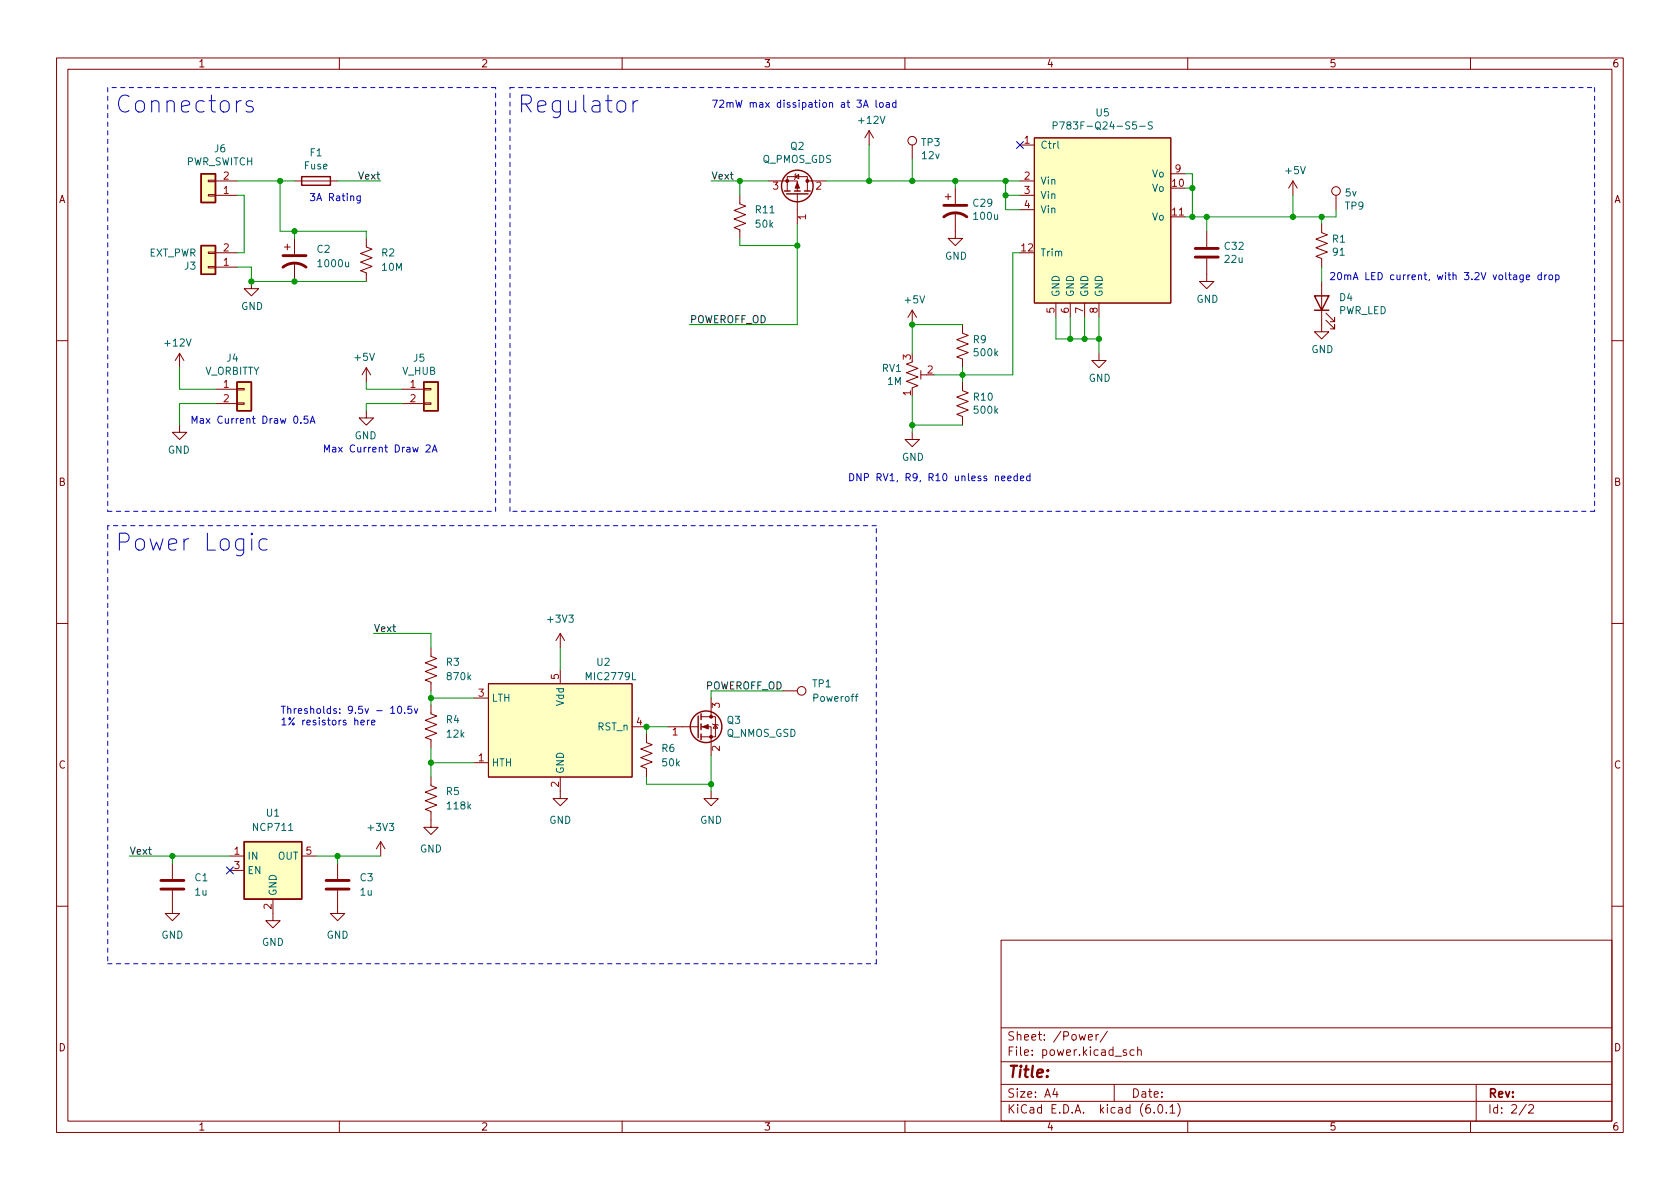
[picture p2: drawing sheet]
<svg xmlns="http://www.w3.org/2000/svg" width="297mm" height="210mm" viewBox="0 0 297 210" stroke-linecap="round" stroke-linejoin="round" font-family="sans-serif">
<g fill="none" stroke="#840000" stroke-width=".18">
<path d="M10 10.2h277v190.1h-277zM12 12.2h273v186.1h-273zM60 10.2v2M110 10.2v2M160 10.2v2M210 10.2v2M260 10.2v2M36.8 31.9h1.3v.2h-1.3zM36.8 34.4h1.3v.3h-1.3zM38.1 32h3.8M38.1 34.5h3.8M52.1 32h7.6"/>
<path d="M130.8 34.5v1.6l1 .3-2 .8 2 .8-2 .7 2 .8-2 .8 1 .3v1.6M135.9 32h5.1v1.8M139.2 33.8v-2.6h3.5v2.6M140.6 31.2l.6-.3v.7zM140.7 30.7l-.1 .2v.7l-.1 .1M141 34.3v5.3M142.7 32h3.3M153.7 23.1l-.8 1.3M153.7 23.1v2.5M153.7 23.1l.7 1.3M161.3 25.6v2.6M167.1 34.8h1"/>
<path d="M167.6 34.3v1M168.9 37.6v4.6h1.3l-1.3 1.2-1.3-1.2h1.3M168.9 33.3v2.8M180.3 32h2.6M180.3 34.5h2.6M180.3 25.6h2.6M180.3 37.1h2.6M182.9 24.4h24.1v29.2h-24.1zM207 38.3h2.5M207 30.7h2.5M228.6 32l-.8 1.3M228.6 32v2.5"/>
<path d="M228.6 32l.8 1.3M233.7 39.6v1.5l1 .4-2 .8 2 .7-2 .8 2 .8-2 .7 1 .4v1.5M236.2 34.5v2.6M36.8 44.6h1.3v.2h-1.3zM36.8 47.1h1.3v.3h-1.3zM38.1 47.2h3.8M38.1 44.7h3.8M44.4 49.8v1.2h1.3l-1.3 1.3-1.2-1.3h1.2M50.3 43.7h1M50.8 43.2v1M52.1 42.2v2.8M52.1 46.5v3.3"/>
<path d="M64.8 42.2v1.5l1 .4-2 .7 2 .8-2 .7 2 .8-2 .8 1 .4v1.5M161.3 54.9v2.5M161.3 54.9l-.8 1.2M161.3 54.9l.8 1.2M170.2 57.4v1.5l1 .4-2 .8 2 .7-2 .8 2 .8-2 .7 1 .4v1.5M186.7 53.6v2.5M189.2 53.6v2.5M191.8 53.6v2.5M194.3 53.6v2.5M213.4 45.7v4.1h1.2l-1.2 1.2-1.3-1.2h1.3M213.4 40.9v2.8M233.7 49.8v8.9h1.2l-1.2 1.2-1.3-1.2h1.3"/>
<path d="M234.4 56.6l1.6 1.6v-.8v.8h-.8M234.4 55.4l1.6 1.5v-.8v.8h-.8M10 60.2h2M31.7 75.2v1.2h-1.2l1.2 1.3 1.3-1.3h-1.3M31.7 62.5l.8 1.2M31.7 62.5v2.5M31.7 62.5l-.7 1.2M38.1 68.8h3.8M38.1 71.4h3.8M41.9 71.2h1.3v.3h-1.3zM41.9 68.7h1.3v.3h-1.3zM64.8 72.6v1.3h-1.3l1.3 1.3 1.2-1.3h-1.2"/>
<path d="M64.8 65v2.6M64.8 65l.7 1.3M64.8 65l-.8 1.3M71.1 68.8h3.8M71.1 71.4h3.8M74.9 71.2h1.3v.3h-1.3zM74.9 68.7h1.3v.3h-1.3zM161.3 76.4v1.3h1.3l-1.3 1.3-1.3-1.3h1.3M161.3 64l-1 .4 2 .7-2 .8 2 .8-2 .7 2 .8-1 .4v.2M162.8 65.5v1.6M162.8 66.3h1M170.2 67.6v1.5l1 .4-2 .7 2 .8-2 .7 2 .8-2 .8 1 .4v1.5"/>
<path d="M194.3 62.5v1.2h1.3l-1.3 1.3-1.3-1.3h1.3M285 60.2h2M10 110.2h2M76.2 114.5v1.6l1 .4-2 .7 2 .8-2 .7 2 .8-2 .8 1 .3v1.6M99.1 112v2.5M99.1 118.4v2.5M99.1 112l-.8 1.3M99.1 112l.7 1.3M285 110.2h2M76.2 124.7v1.5l1 .4-2 .8 2 .7-2 .8 2 .8-2 .7 1 .4v1.5M76.2 137.4v1.5l1 .4-2 .8 2 .7-2 .8 2 .8-2 .7 1 .4v2.8h1.3l-1.3 1.3-1.3-1.3h1.3M83.8 134.9h2.6"/>
<path d="M83.8 123.4h2.6M86.4 120.9h25.4v16.5h-25.4zM99.1 137.4v3.8h1.2l-1.2 1.3-1.3-1.3h1.3M111.8 128.5h2.5M114.3 129.8v1.5l1 .4-2 .8 2 .7-2 .8 2 .7-2 .8 1 .4v1.5M118.1 128.5h5.3M124 128.5h1.7v5.1M124 126.7h2.5v3.6h-2.5M125.7 139.9v1.3h1.3l-1.3 1.3-1.2-1.3h1.2M125.7 123.4v3.3M126 128l.1 .1h.8l.1 .2M126.5 128.1l.4 .7h-.8z"/>
<path d="M138.4 122.2h2.6M30.5 157.5v4h1.2l-1.2 1.3-1.3-1.3h1.3M30.5 152.6v2.8M40.6 151.4h2.6M40.6 153.9h2.6M48.3 159v3.8h1.2l-1.2 1.3-1.3-1.3h1.3M53.3 151.4h2.6M59.7 157.5v4h1.3l-1.3 1.3-1.3-1.3h1.3M59.7 152.6v2.8M67.3 148.8l-.8 1.3M67.3 148.8v2.6M67.3 148.8l.8 1.3"/>
<path d="M10 160.2h2M177 166.3h108v32h-108zM285 160.2h2M60 198.3v2M110 198.3v2M160 198.3v2M177 194.8h108M177 191.8h108M177 187.8h108M177 181.8h108M186.5 192.5l-.4 1h1M186.9 193v1"/>
<path d="M192.4 183.4l.7-.1v-.3l-.5-.1-.2 .2 .1 .8h.6M193.8 182.9v1M194.2 182.9l-.3 .1-.1 .2M195.8 182.4l-1.3 1.9M197 191.8v3M199.1 185.7l-.3-.1-.2 .2v.3l.5 .1v.4h-.5M200.5 185.7l-.4-.1-.3 .3v.4l.1 .3h.6M201.1 185.8l.3-.2 .3 .1 .1 .9M201.1 185.1v1.5M204.1 196.7v.1M204.9 195.4l.2-.1a.81 .81 0 0 1 .6 .7 .81 .81 0 0 1-.3 .8h-.2a.81 .81 0 0 1-.6-.6 .81 .81 0 0 1 .3-.8zM206.2 196.7v.1"/>
<path d="M206.9 195.8l.4-.5v1.5M206.9 196.8h.8M208.2 195.1a1.72 1.72 0 0 1 0 2.3M210 198.3v2M260 198.3v2M261 191.8v6.5M269.9 195.3l-1.3 1.9M270.3 195.5l.6-.2 .2 .2 .1 .3-1 1h1"/>
<circle cx="161.3" cy="24.9" r=".76"/>
<circle cx="236.2" cy="33.8" r=".76"/>
<circle cx="141.7" cy="122.2" r=".76"/>
</g>
<path d="M166.9 38.3a3.3 3.3 0 0 1 4 0M166.9 36.3h4M50 47.2a3.3 3.3 0 0 1 4.1 0M50 45.2h4.1M211.3 45.5h4.1M211.3 43.9h4.1M28.4 157.2h4.1M28.4 155.7h4.1M57.7 157.2h4M57.7 155.7h4" fill="none" stroke="#840000" stroke-width=".51"/>
<g fill="none" stroke="#840000" stroke-width=".25">
<path d="M35.6 30.7h2.5v5.1h-2.5zM53.3 31.2h5.1v1.6h-5.1zM138.7 33.8h1M139.1 34.3h3.8M140.5 33.8h1M142.2 33.8h1.1M35.6 43.4h2.5v5.1h-2.5zM232.4 52.3h2.5l-1.2 2.6zM232.4 54.9h2.5M41.9 67.6h2.5v5h-2.5zM74.9 67.6h2.6v5h-2.6zM123.4 126.6v3.8"/>
<path d="M124 126.2v1M124 128v1M124 129.8v1M43.2 148.8h10.1v10.2h-10.1z"/>
<circle cx="141" cy="32.9" r="2.79"/>
<circle cx="124.8" cy="128.5" r="2.79"/>
</g>
<g fill="#840000" stroke="#840000" stroke-width=".18">
<path d="M124.2 128.5l1-.4v.8z"/>
<path d="M141 32.3l.4 1h-.8z"/>
<circle cx="125.7" cy="130.3" r=".25"/>
<circle cx="125.7" cy="126.7" r=".25"/>
<circle cx="139.2" cy="32" r=".25"/>
<circle cx="142.7" cy="32" r=".25"/>
</g>
<path d="M186.2 22.2h.6l.1-.2v-.3l-.7-.2v1.3M187.1 25v1l.1 .2M187.4 21.5h.8l-.5 1.3M201.5 22.3h1M203.7 21.6l-.4-.1-.3 .3 .1 .3 .6 .2v.4l-.2 .1h-.5M151.2 123.2h.5M151.7 122.7l-.3 .2v1.1" fill="none" stroke="#006464" stroke-width=".18"/>
<g fill="#ffffc2" stroke="#ffffc2" stroke-width=".18">
<path d="M86.4 120.9h25.4v16.5h-25.4z"/>
<path d="M74.9 67.6h2.6v5h-2.6z"/>
<path d="M41.9 67.6h2.5v5h-2.5z"/>
<path d="M43.2 148.8h10.1v10.2h-10.1z"/>
<path d="M35.6 43.4h2.5v5.1h-2.5z"/>
<path d="M35.6 30.7h2.5v5.1h-2.5z"/>
<path d="M182.9 24.4h24.1v29.2h-24.1z"/>
</g>
<g fill="none" stroke="#0000c2" stroke-width=".18">
<path d="M44.7 18l-.8-.2-.2 .2-.2 .2 .2 .5 1 .3 .1 .2-.1 .5-.3 .1h-.6l-.3-.1M111.9 17.8v2M112.8 17.8a.77 .77 0 0 0-.9 .6M152.7 19l.4-1.3 .4 1.3M152.8 18.6h.6M154.9 17.7v1.1l.2 .2M155.6 18.2l.3-.1 .3 .3v.3l-.3 .3-.3-.1-.1-.2zM156.7 18.2h.5l.1 .8M157.3 18.4l-.5 .1-.2 .2 .2 .3 .5-.1M158.4 18.2l-.4-.1-.2 .3 .1 .5h.5M158.4 17.7v1.3M63.7 34.6v1.1l-.2 .2h-.3"/>
<path d="M63.7 34.7l-.4-.1-.2 .3 .1 .5h.5M269.3 48.6v1l-.2 .3-.3-.1M269.3 48.7l-.3-.1-.3 .3 .1 .5h.5M269.9 49l.6-.1-.1-.2-.4-.1-.1 .2v.6h.5M272.5 48.7l-.3-.1-.3 .3 .1 .5h.5M272.5 48.2v1.3M273.1 48.6v.9M273.5 48.6l-.4 .3M273.9 48.7l.2-.1 .4 .1v.5l-.1 .2-.3 .1-.2-.2zM275.1 48.7l.3-.1 .3 .3-.2 .5h-.4M275.1 48.6v1.3M34 74.9v-1.3l.4 .9 .4-.9v1.3"/>
<path d="M35.4 74.1h.5l.1 .8M36 74.3l-.5 .1-.1 .2 .1 .3 .5-.1M54.8 74.9l.5-1.3 .4 1.3M57.4 79.9v-1.2l.4 .9 .4-.9v1.2M58.8 79.2h.5l.1 .7M59.4 79.4l-.5 .1-.1 .1 .1 .3h.5M76.4 79.9l.4-1.2 .5 1.2M47.2 95.4l-.3-.1h-.5l-.3 .1-.3 .5v.8l.3 .4 .3 .2h.5l.3-.2M177.1 84.6l.6-.1-.1-.3h-.3l-.2 .2 .1 .6h.4M178.2 84.6l.6-.1-.1-.3h-.3l-.2 .2v.6h.5M179.9 84.2h-.4l-.2 .2 .1 .6h.5M179.9 83.7v1.3"/>
<path d="M180.4 84.6l.6-.1v-.3h-.4l-.2 .2 .1 .6h.5M182.1 84.2h-.4l-.2 .2 .1 .6h.5M182.1 83.7v1.3M63.8 127.8l.6-.1v-.3h-.4l-.2 .1 .1 .6h.5M65 127.4v.8M65.3 127.4l-.3 .2M65.7 127.8l.6-.1-.1-.3h-.3l-.2 .1 .1 .6h.4M69.1 125.2l.3-.3v1.3M69.1 126.2h.7M70.4 125l.2-.1a.68 .68 0 0 1 .4 .6 .68 .68 0 0 1-.4 .7l-.2-.2-.1-.3zM71.6 126v.2M72.8 124.9h-.6l-.1 .6 .2-.1h.4l.1 .2v.4l-.2 .2-.5-.2"/>
<path d="M73.3 125.3l.3 .9 .3-.9"/>
</g>
<path d="M19 15.5v74.9M87.6 15.5h-68.6M90.2 15.5h191.7M281.9 15.5v74.9M19 90.4h68.6M19 93v77.4M87.6 90.4v-74.9M90.2 90.4v-74.9M154.9 93h-135.9M281.9 90.4h-191.7M19 170.4h135.9M154.9 170.4v-77.4" fill="none" stroke="#0000c2" stroke-width=".18" stroke-dasharray=".8 .8"/>
<g fill="none" stroke="#009600" stroke-width=".18">
<path d="M41.9 32h10.2M41.9 34.5h1.3v10.2h-1.3M49.5 32v8.9h15.3v1.3M59.7 32h7.6M125.7 32h10.2M130.8 32v2.5M141 39.6v17.8h-19.1M146 32h34.3M153.7 25.6v6.4M161.3 28.2v3.8M168.9 32v1.3M177.8 32v5.1h2.5"/>
<path d="M177.8 34.5h2.5M209.5 30.7h1.3v7.6M209.5 33.3h1.3M213.4 38.3v2.6M228.6 34.5v3.8M233.7 38.3v1.3M236.2 37.1v1.2h-26.7M41.9 47.2h2.5v2.6h20.4M52.1 40.9v1.3M130.8 42.2v1.2h10.2M170.2 57.4h-8.9v5.1M180.3 44.7h-1.2v21.6h-14"/>
<path d="M186.7 56.1v3.8h7.6M189.2 56.1v3.8M191.8 56.1v3.8M194.3 56.1v6.4M233.7 47.2v2.6M31.7 65v3.8h6.4M38.1 71.4h-6.4v3.8M64.8 67.6v1.2h6.3M71.1 71.4h-6.3v1.2M161.3 70.1v6.3M161.3 75.2h8.9M170.2 65v2.6"/>
<path d="M66 112h10.2v2.5M99.1 114.5v3.9M76.2 122.2v2.5M76.2 132.3v5.1M76.2 123.4h7.6M76.2 134.9h7.6M114.3 137.4v1.3h11.4M118.1 128.5h-3.8v1.3M125.7 133.6v6.3M138.4 122.2h-12.7v1.2M22.9 151.4h17.7M30.5 151.4v1.2"/>
<path d="M55.9 151.4h11.4M59.7 151.4v1.2"/>
</g>
<path d="M179.7 25l1.2 1.3M180.9 25l-1.2 1.3M40 153.3l1.2 1.2M41.2 153.3l-1.2 1.2" fill="none" stroke="#000084" stroke-width=".18"/>
<g fill="#009600" stroke="#009600" stroke-width=".18">
<circle cx="194.3" cy="59.9" r=".46"/>
<circle cx="191.8" cy="59.9" r=".46"/>
<circle cx="189.2" cy="59.9" r=".46"/>
<circle cx="168.9" cy="32" r=".46"/>
<circle cx="161.3" cy="32" r=".46"/>
<circle cx="177.8" cy="32" r=".46"/>
<circle cx="177.8" cy="34.5" r=".46"/>
<circle cx="44.4" cy="49.8" r=".46"/>
<circle cx="52.1" cy="49.8" r=".46"/>
<circle cx="30.5" cy="151.4" r=".46"/>
<circle cx="76.2" cy="134.9" r=".46"/>
<circle cx="59.7" cy="151.4" r=".46"/>
<circle cx="213.4" cy="38.3" r=".46"/>
<circle cx="228.6" cy="38.3" r=".46"/>
<circle cx="233.7" cy="38.3" r=".46"/>
<circle cx="210.8" cy="38.3" r=".46"/>
<circle cx="210.8" cy="33.3" r=".46"/>
<circle cx="161.3" cy="75.2" r=".46"/>
<circle cx="141" cy="43.4" r=".46"/>
<circle cx="49.5" cy="32" r=".46"/>
<circle cx="52.1" cy="40.9" r=".46"/>
<circle cx="153.7" cy="32" r=".46"/>
<circle cx="130.8" cy="32" r=".46"/>
<circle cx="114.3" cy="128.5" r=".46"/>
<circle cx="125.7" cy="138.7" r=".46"/>
<circle cx="76.2" cy="123.4" r=".46"/>
<circle cx="161.3" cy="57.4" r=".46"/>
<circle cx="170.2" cy="66.3" r=".46"/>
</g>
<g font-size="4.2" fill="#0000c2">
<text x="20.3" y="20">Connectors</text>
<text x="91.4" y="20">Regulator</text>
<text x="20.3" y="97.4">Power Logic</text>
</g>
<text font-size="2.8" fill="#840000" x="178" y="190.6">Title:</text>
<g font-size="2.1" fill="#840000">
<text x="178" y="184">Sheet: /Power/</text>
<text x="178" y="186.7">File: power.kicad_sch</text>
<text x="178" y="196.9">KiCad E.D.A. kicad (6.0.1)</text>
<text x="178" y="194.1">Size: A4</text>
<text x="200" y="194.1">Date:</text>
<text x="263" y="194.1">Rev:</text>
<text x="263" y="196.9">Id: 2/2</text>
</g>
<g font-size="1.8" fill="#840000">
<text x="35" y="11.9">1</text>
<text x="85" y="11.9">2</text>
<text x="135" y="11.9">3</text>
<text x="185" y="11.9">4</text>
<text x="235" y="11.9">5</text>
<text x="285" y="11.9">6</text>
<text x="10.3" y="35.9">A</text>
<text x="285.3" y="35.9">A</text>
<text x="10.3" y="85.9">B</text>
<text x="285.3" y="85.9">B</text>
<text x="10.3" y="135.9">C</text>
<text x="285.3" y="135.9">C</text>
<text x="10.3" y="185.9">D</text>
<text x="285.3" y="185.9">D</text>
<text x="35" y="199.9">1</text>
<text x="85" y="199.9">2</text>
<text x="135" y="199.9">3</text>
<text x="185" y="199.9">4</text>
<text x="235" y="199.9">5</text>
<text x="285" y="199.9">6</text>
</g>
<g font-size="1.8" fill="#0000c2">
<text x="125.7" y="19">72mW max dissipation at 3A load</text>
<text x="54.6" y="35.5">3A Rating</text>
<text x="234.9" y="49.5">20mA LED current, with 3.2V voltage drop</text>
<text x="36.5" y="74.9">Max Current Draw 0.5A</text>
<text x="59.6" y="80">Max Current Draw 2A</text>
<text x="149.9" y="85.1">DNP RV1, R9, R10 unless needed</text>
<text x="49.5" y="126.2">Thresholds: 9.5v - 10.5v</text>
<text x="49.5" y="128.3">1% resistors here</text>
</g>
<g font-size="1.8" fill="#006464">
<text x="152" y="21.9">+12V</text>
<text x="188.1" y="22.9">P783F-Q24-S5-S</text>
<text x="193.8" y="20.6">U5</text>
<text x="32.9" y="29.2">PWR_SWITCH</text>
<text x="37.9" y="26.9">J6</text>
<text x="53.8" y="29.9">Fuse</text>
<text x="54.8" y="27.6">F1</text>
<text x="134.8" y="28.8">Q_PMOS_GDS</text>
<text x="139.8" y="26.5">Q2</text>
<text x="162.9" y="25.8">TP3</text>
<text x="163.1" y="28.1">12v</text>
<text x="183.9" y="26.3">Ctrl</text>
<text x="183.9" y="32.6">Vin</text>
<text x="183.9" y="35.2">Vin</text>
<text x="203.7" y="33.9">Vo</text>
<text x="203.7" y="31.4">Vo</text>
<text x="227.4" y="30.8">+5V</text>
<text x="237.9" y="34.7">5v</text>
<text x="133.7" y="37.7">R11</text>
<text x="133.7" y="40.3">50k</text>
<text x="172.1" y="36.5">C29</text>
<text x="172.3" y="38.9">100u</text>
<text x="183.9" y="37.7">Vin</text>
<text x="203.7" y="39">Vo</text>
<text x="237.9" y="37.1">TP9</text>
<text x="26.3" y="45.4">EXT_PWR</text>
<text x="32.6" y="47.7">J3</text>
<text x="56.1" y="44.7">C2</text>
<text x="56.4" y="47.2">1000u</text>
<text x="67.5" y="45.3">R2</text>
<text x="67.6" y="47.9">10M</text>
<text x="167.1" y="45.9">GND</text>
<text x="183.9" y="45.3">Trim</text>
<text x="216.6" y="44.2">C32</text>
<text x="216.6" y="46.5">22u</text>
<text x="235.6" y="42.9">R1</text>
<text x="235.7" y="45.2">91</text>
<text x="160.1" y="53.6">+5V</text>
<text x="187.3" y="52.6" transform="rotate(-90 187.3 52.6)">GND</text>
<text x="189.9" y="52.6" transform="rotate(-90 189.9 52.6)">GND</text>
<text x="192.4" y="52.6" transform="rotate(-90 192.4 52.6)">GND</text>
<text x="194.9" y="52.6" transform="rotate(-90 194.9 52.6)">GND</text>
<text x="211.5" y="53.5">GND</text>
<text x="236.9" y="53.2">D4</text>
<text x="42.6" y="54.8">GND</text>
<text x="236.6" y="55.5">PWR_LED</text>
<text x="29.3" y="61.3">+12V</text>
<text x="40.1" y="64">J4</text>
<text x="62.8" y="63.8">+5V</text>
<text x="73.1" y="64">J5</text>
<text x="156" y="65.8">RV1</text>
<text x="172.1" y="60.7">R9</text>
<text x="172.3" y="63">500k</text>
<text x="231.8" y="62.4">GND</text>
<text x="36.1" y="66.3">V_ORBITTY</text>
<text x="71.1" y="66.3">V_HUB</text>
<text x="156.9" y="68.1">1M</text>
<text x="172.2" y="70.8">R10</text>
<text x="192.5" y="67.5">GND</text>
<text x="62.7" y="77.7">GND</text>
<text x="172.3" y="73.1">500k</text>
<text x="29.7" y="80.2">GND</text>
<text x="159.5" y="81.5">GND</text>
<text x="97" y="110.1">+3V3</text>
<text x="78.9" y="117.7">R3</text>
<text x="105.5" y="117.7">U2</text>
<text x="79.2" y="120.3">870k</text>
<text x="86.9" y="124.1">LTH</text>
<text x="99.7" y="124.7" transform="rotate(-90 99.7 124.7)">Vdd</text>
<text x="103.8" y="120.3">MIC2779L</text>
<text x="143.7" y="121.5">TP1</text>
<text x="143.9" y="124.1">Poweroff</text>
<text x="78.9" y="127.9">R4</text>
<text x="79.1" y="130.4">12k</text>
<text x="105.7" y="129.2">RST_n</text>
<text x="128.4" y="130.3">Q_NMOS_GSD</text>
<text x="128.6" y="128">Q3</text>
<text x="86.9" y="135.5">HTH</text>
<text x="99.7" y="136.9" transform="rotate(-90 99.7 136.9)">GND</text>
<text x="117" y="133">R6</text>
<text x="117.2" y="135.5">50k</text>
<text x="78.9" y="140.6">R5</text>
<text x="79.2" y="143.1">118k</text>
<text x="44.9" y="146.9">NCP711</text>
<text x="47.1" y="144.4">U1</text>
<text x="65.2" y="146.9">+3V3</text>
<text x="97.1" y="145.7">GND</text>
<text x="123.8" y="145.7">GND</text>
<text x="34.5" y="155.8">C1</text>
<text x="43.7" y="152">IN</text>
<text x="43.7" y="154.6">EN</text>
<text x="49.1" y="152">OUT</text>
<text x="63.7" y="155.8">C3</text>
<text x="74.2" y="150.7">GND</text>
<text x="34.5" y="158.4">1u</text>
<text x="48.9" y="158.5" transform="rotate(-90 48.9 158.5)">GND</text>
<text x="63.7" y="158.4">1u</text>
<text x="28.5" y="166">GND</text>
<text x="46.3" y="167.3">GND</text>
<text x="57.7" y="166">GND</text>
</g>
<g font-size="1.8" fill="#a90000">
<text x="181.1" y="25.4">1</text>
<text x="39.5" y="34.3">1</text>
<text x="39.5" y="31.7">2</text>
<text x="136.7" y="33.5">3</text>
<text x="144.3" y="33.5">2</text>
<text x="181.1" y="31.7">2</text>
<text x="181.1" y="34.3">3</text>
<text x="207.3" y="33">10</text>
<text x="207.8" y="30.5">9</text>
<text x="142.5" y="38.8" transform="rotate(-90 142.5 38.8)">1</text>
<text x="181.1" y="36.8">4</text>
<text x="207.3" y="38.1">11</text>
<text x="39.5" y="47">1</text>
<text x="39.5" y="44.4">2</text>
<text x="180.6" y="44.4">12</text>
<text x="186.4" y="55.4" transform="rotate(-90 186.4 55.4)">5</text>
<text x="189" y="55.4" transform="rotate(-90 189 55.4)">6</text>
<text x="191.5" y="55.4" transform="rotate(-90 191.5 55.4)">7</text>
<text x="194.1" y="55.4" transform="rotate(-90 194.1 55.4)">8</text>
<text x="161" y="63.6" transform="rotate(-90 161 63.6)">3</text>
<text x="39.5" y="68.6">1</text>
<text x="39.5" y="71.1">2</text>
<text x="72.5" y="68.6">1</text>
<text x="72.5" y="71.1">2</text>
<text x="161" y="70" transform="rotate(-90 161 70)">1</text>
<text x="164" y="66">2</text>
<text x="84.6" y="123.2">3</text>
<text x="98.8" y="120.1" transform="rotate(-90 98.8 120.1)">5</text>
<text x="127.3" y="125.2" transform="rotate(-90 127.3 125.2)">3</text>
<text x="112.5" y="128.3">4</text>
<text x="118.9" y="130">1</text>
<text x="84.6" y="134.6">1</text>
<text x="127.3" y="132.8" transform="rotate(-90 127.3 132.8)">2</text>
<text x="98.8" y="139.2" transform="rotate(-90 98.8 139.2)">2</text>
<text x="41.4" y="151.1">1</text>
<text x="41.4" y="153.7">3</text>
<text x="54.1" y="151.1">5</text>
<text x="48" y="160.8" transform="rotate(-90 48 160.8)">2</text>
</g>
<g font-size="1.8" fill="#0f0f0f">
<text x="63.6" y="31.7">Vext</text>
<text x="125.7" y="31.7">Vext</text>
<text x="121.9" y="57.1">POWEROFF_OD</text>
<text x="66" y="111.7">Vext</text>
<text x="124.6" y="121.9">POWEROFF_OD</text>
<text x="22.9" y="151.1">Vext</text>
</g>
</svg>
